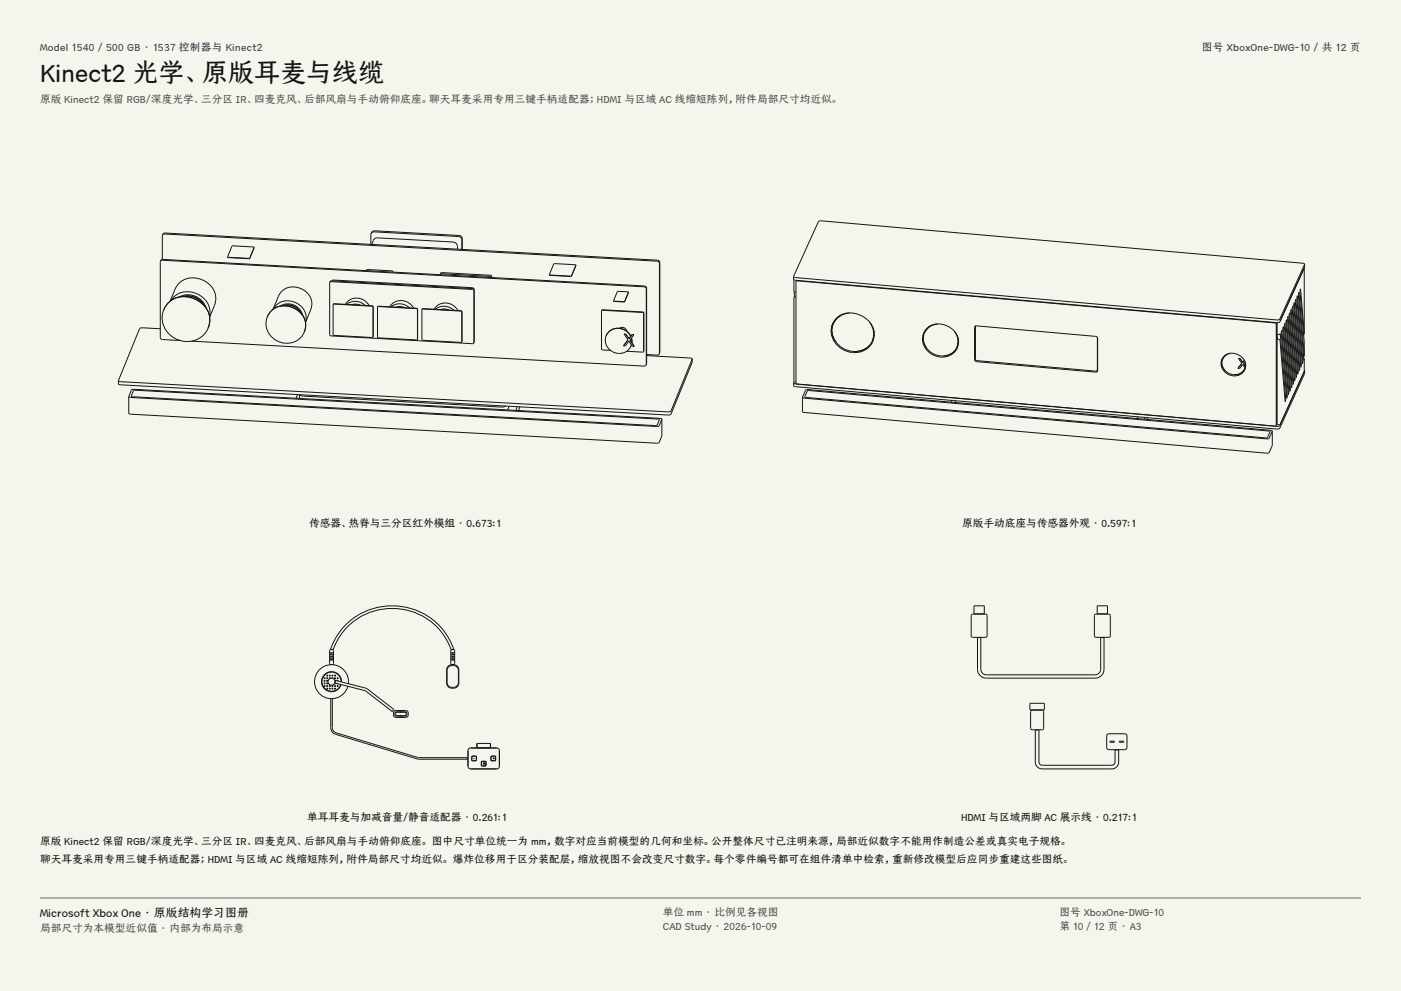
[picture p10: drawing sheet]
<svg xmlns="http://www.w3.org/2000/svg" width="420mm" height="297mm" viewBox="0 0 420 297" stroke-linecap="round" stroke-linejoin="round" font-family="sans-serif">
<g fill="#f5f4ed">
<path d="M0 0h420v297h-420z"/>
<path d="M12 12h396v275h-396z"/>
</g>
<g fill="none" stroke="#141413" stroke-width=".3">
<path d="M48.1 78.4v22.9l.6 .5 5.3 .2M48.1 78.4l.6-.4 144.4 8 .5 .2 .1 .4v22.8M48.1 78.4l.2-.5 .5-.2 144.4 8 .5 .2 .1 .5-.1 23M48.7 70.5v7.3M48.7 70.5l.6-.4 147.7 8.2 .5 .2 .2 .4-.1 27.2M48.7 70.5l.3-.5 .4-.2 147.7 8.2 .5 .2 .2 .4v26.9l-.2 .6M68.2 77l6.7 .4M68.2 77v.1M68.2 77h.1M68.2 77.1h.1M76.2 74.1l-1.4 3.4-6.6-.4M76.2 74.1l-6.6-.4-1.4 3.3"/>
<path d="M76.2 74.1h.1M76.2 74.2h.1M76.2 74.1v.1M111.2 70l.5-.7 .6-.1 25.3 1.4a1.04 1.04 0 0 1 1 1v3.2M111.2 70l.4-.4 .6-.1 25.3 1.4a1.04 1.04 0 0 1 1 1v2.8M111.2 70v3.2M111.4 73.3l.5-1.3a1.25 1.25 0 0 1 1.3-.7l22.6 1.2a1.58 1.58 0 0 1 1.3 2.2M172.7 79.5l-1.5 3.2-6.5-.4M172.7 79.5l-1.5 3.3-6.5-.4M172.7 79.4l-6.6-.4-1.4 3.3M172.7 79.4v.1M172.7 79.5h.1"/>
<path d="M391.1 79.9v.1M391.1 79.2l-.6-.3-144.3-12.7-.9 .2-7.4 16.5M391.1 79.2l-7.4 16.4-.9 .3-144.3-12.7-.6-.3M391.1 80l-7.4 16.4-.9 .3M391.1 79.2v.8M48.1 98.5l-5.3-.3-1 .3-6.3 15.6M49.1 92.9a7.3 7.3 0 0 0 2.6 8.1 7.3 7.3 0 0 0 8.4 .1 6.2 6.2 0 0 0 2.3-2.7M49.1 92.9a7 7 0 0 1 10.8-2.4 6.4 6.4 0 0 1 2.5 7.9M49.1 92.8a7 7 0 0 1 10.8-2.4 6.4 6.4 0 0 1 2.5 7.9M49.1 92.8v.1M51 90.3l1.4-3.5a6.3 6.3 0 0 1 10.2-1.7 5.6 5.6 0 0 1 1.6 6.6l-1.4 3.5M51.1 90.3a6.6 6.6 0 0 1 6.6-2.7 6.6 6.6 0 0 1 5.2 4.9l-.1 2.5"/>
<path d="M53.6 89.1a5.7 5.7 0 0 1 8.3 3.4M54.6 88.9a5.6 5.6 0 0 1 6.6 2.7M55 88.9a5.6 5.6 0 0 1 5.9 2.4M62.4 98.3h.1M62.4 98.3v.1M80.1 95a6 6 0 0 0 3.5 7.4 6 6 0 0 0 7.6-2.8M80.1 95a5.9 5.9 0 0 1 9.5-1.6 5.2 5.2 0 0 1 1.6 6.2M80.1 95a5.9 5.9 0 0 1 9.6-1.7 5.2 5.2 0 0 1 1.5 6.2M80.1 95h.1M83.9 91.8a4.5 4.5 0 0 1 6.9 2.8M84.6 91.7a4.3 4.3 0 0 1 5.7 2.3M85 91.7a4.4 4.4 0 0 1 5.1 2.1"/>
<path d="M91.2 99.5h.1M91.2 99.5v.1M91.5 96.7a5.4 5.4 0 0 0-1.7-5.3 5.4 5.4 0 0 0-5.5-.9l-1.8 1.3-.6 1 1.5-3.9a5.3 5.3 0 0 1 9.4-.2 4.5 4.5 0 0 1 .3 4.2l-1.6 3.8M98.9 84.6l-.1 15.7 .2 .3 42.7 2.4 .3-.2M98.9 84.6l.3-.2 42.7 2.4 .2 .3-.1 15.7M98.9 84.6l.4-.4 42.7 2.4 .2 .3-.2 15.9M99.5 84.1l.4-.2 41.8 2.3 .4 .4M99.5 84.1v.1M99.9 91.3l.1 9.2 11.6 .6 .2-.1M99.9 91.3l.2-.2 11.6 .7 .1 9.2M99.9 91.2h.1M99.9 91.2l.3-.2 11.6 .7 .1 9.2"/>
<path d="M99.9 91.2v.1M103.5 91.2a4.1 4.1 0 0 1 7.2 .4M103.9 91.2a4.2 4.2 0 0 1 5.6 .3M105.4 91.3l1.6-.1 1 .3M109.8 81.1l.3-.3 7.4 .4 .3 .3M113.2 92l.1 9.2 11.6 .7 .2-.2M113.2 92l.2-.1 11.5 .6 .2 .3M113.2 91.9v.1M113.2 91.9l.3-.1 11.6 .6v9.2M116.8 91.9a4.1 4.1 0 0 1 7.2 .4M117.2 92a4.2 4.2 0 0 1 5.6 .3M118.7 92l1-.1 1.6 .3"/>
<path d="M126.5 92.8l.1 9.1 11.6 .7 .2-.1M126.5 92.8l.2-.2 11.6 .7 .2 9.1M126.5 92.6v.1M126.5 92.6l.3-.1 11.6 .7 .1 9.2M126.5 92.6v.2M130.1 92.7a4.1 4.1 0 0 1 7.2 .4M130.5 92.7a4.2 4.2 0 0 1 5.6 .3M132 82.2v.1M132 82.2l.2-.2 14.8 .8 .3 .4M132 82.2l.4-.5 14.8 .8 .2 .1v.6M132 92.8l1.1-.2 1.5 .3M142.1 86.6h.1"/>
<path d="M164.7 82.3v.1M164.7 82.4h.1M180.3 93.1v11.5l.3 .3 2.4 .1M180.3 93.1l.3-.1 12.1 .7 .3 .2M180.3 93.1l.3-.3 12.3 .7v11.9M183.9 90.2v.1M183.9 90.2h.1M183.9 90.3h.1M185.7 98.4a1.4 1.4 0 0 1 2.2 .9M188.4 87.6l-1.2 2.8-3.3-.2M188.4 87.6l-1.2 2.9-3.3-.2M188.4 87.5l-3.2-.2-1.3 2.9"/>
<path d="M188.4 87.5v.1M188.4 87.6h.1M237.9 83.7l.6 .3 144.3 12.7M237.9 82.9v.8M237.9 83.6v.1M238 89.4v.1M238 87.3l.6 .2M238 83.9v3.4M238 89.4v25M238 87.3h.1M238.1 87.4l.1 1.5M238.2 88.9l-.2 .5"/>
<path d="M238.2 88.9l.4 .1M238.6 84.3v30.5l.3 .3 143.4 12.6 .3-.1M238.6 84.3l.3-.1 143.4 12.6 .3 .3v30.5M238.8 84l-.2 .3M249.3 98.7h.1M249.7 96.9a5.7 5.7 0 0 0 .9 5.7M249.7 96.9v.4M249.9 96.9a6.4 6.4 0 0 0 6.6 8.4 5.5 5.5 0 0 0 5-3.1M249.9 96.9h.1M251.1 95.1a7.1 7.1 0 0 1 11 5 6.1 6.1 0 0 1-9.6 4.6 5.9 5.9 0 0 1-1.4-9.6zM251.6 94.8h.1M252.1 94.5l-1.3 1-.9 1.4"/>
<path d="M254.6 93.8a5.5 5.5 0 0 0-4.7 3.1M260.7 96.6a5.5 5.5 0 0 1 .8 5.6M261.9 99v1.6l-.4 1.5M262 99.4l-.1 .1M277 99.6l-.3 2.1 .4 1.4 .7 1.3M277.2 99.7a5.4 5.4 0 0 0 1.7 5.8 5.4 5.4 0 0 0 6 .6 4.3 4.3 0 0 0 1.9-2M277.2 99.6v.1M277.6 98.8a5.7 5.7 0 0 1 8.5 .5 4.7 4.7 0 0 1 .4 5.8 4.7 4.7 0 0 1-5.6 1.7 5.2 5.2 0 0 1-3.3-8zM278.8 97.8h.1M279 97.7l-1.2 1-.6 .9M281.1 97.1l-1.4 .3-1.3 .7-1.2 1.6M286.2 99.4l.9 2 .1 1.4-.4 1.3"/>
<path d="M292.3 97.8l.1 10M292.3 97.8h.1M292.4 97.9v9.7l.2 .4 35.9 3.2 .4-.2M292.5 97.8h.1M292.5 97.8l-.1 .1M292.5 97.7v.1M292.6 97.7l-.2 .2M382.8 96.7v30.4l-.2 .5M382.8 96.7v3.3M384.3 98.9l1.6 19.8-.2 .7-1.6-19.8zM384.7 97.9l1.7 19.8-.2 .6-1.6-19.7zM385.2 96.9l1.7 19.8-.2 .6-1.7-19.8z"/>
<path d="M385.7 95.8l1.6 19.8-.1 .7-1.7-19.8zM386.1 94.8l1.7 19.8-.2 .6-1.6-19.7zM386.6 93.8l1.7 19.8-.2 .6-1.7-19.8zM387.1 92.7l1.6 19.8-.1 .7-1.7-19.8zM387.5 91.7l1.7 19.8-.2 .7-1.6-19.8zM388 90.7l1.7 19.8-.2 .6-1.7-19.8zM388.5 89.7l1.6 19.7-.1 .7-1.7-19.8zM388.9 88.6l1.7 19.8-.2 .7-1.6-19.8zM391 80.4l-7.3 15.9M391 80.4h.1M391 99.9l-1.1-13.3-.2 .6 1.3 15.4M391 99.9l-.2 .4"/>
<path d="M391 80.4v19.5M35.5 114.1v.9M35.5 115h.1M35.5 114.1h.1M38.6 118.9l.6 .2 157.6 8.7 .8-.2 .8-2M38.6 118.9v5M38.6 118.8v.1M38.6 118.8l.8-1.9 .8-.2 157.6 8.7 .6 .2M40 117.1l.5-.2 157.2 8.8-.7 1.7-.5 .2-157.1-8.7zM57.4 102.2l135.7 7.5 .6-.3M89.2 118.3l-.4 1.1M89.8 119.4v-1.1l1.1 .4 59.3 3.3 1.4-.3"/>
<path d="M111.9 100.9h-.1M111.9 100.9l-.1 .1M125.1 101.6v.1M125.2 101.6l-.1 .1M125.2 101.5v.1M138.5 102.4l-.1 .1M138.5 102.4h.1M181.7 100.6a4 4 0 0 0 2.3 5 4 4 0 0 0 5.2-1.9M181.7 100.6a4.1 4.1 0 0 1 3.8-2.2 4.1 4.1 0 0 1 3.6 2.4M181.7 100.6a4.1 4.1 0 0 1 3.8-2.3 4.1 4.1 0 0 1 3.6 2.5M181.7 100.6h.1M186.9 103.7h.6l1-1.5 1.1 1.6h.5"/>
<path d="M186.9 103.7h.1M187.1 100.1l.5 .1M187.1 100.1l1.2 1.7-1.4 1.9M187.1 100.1h.1M187.6 100.2h.1M187.6 100.2l1 1.3M187.9 105.3l4.8 .2 .2-.1M188.6 101.5h.1M189.2 103.6l.1-.2-.1 .3M189.2 103.6v.1M189.3 101.3l.1 1.5M189.5 100.3h.6"/>
<path d="M189.5 100.3h.1M189.5 100.3l-.9 1.2M190.1 100.3l-1.3 1.6 1.3 1.9M190.1 100.3h.1M190.1 103.8h.1M193 105.2l-.1 .2M193.8 106.6l13 .7 .7 .3M197.6 106.1l-.6 .3-3.2-.1M207.5 108.5h.1M207.5 108.5l-6.3 15.6-.6 .3-164.4-9.1-.7-.3M207.5 107.6l-6.3 15.6-.6 .2-164.4-9-.7-.3M207.5 107.6v.9"/>
<path d="M238 114.4l.6 .2M238 114.4h.1M238 114.4l-.1 .4M240.6 119.1l.9-2.1 .7-.3 138.7 12.3 .5 .2M240.6 119.1l.4 .2 138.8 12.2 .7-.2 .9-2.1M240.6 119.1v4.3M241.2 118.9l138.3 12.3 .5-.1 .7-1.7M241.2 118.9h.1M241.2 118.9l.8-1.7 .4-.2 138.4 12.3M249.7 100.8v.1M260 104.1h.1M261.5 102.1v.1"/>
<path d="M261.6 102.3a5.7 5.7 0 0 1-4.9 3M284.6 106.3h.1M286.9 104v.1M286.9 104l-.1 .1M287 104.2l-.8 1.1-1.2 .8-2.1 .6M287.2 101.4l.1 1.1-.4 1.5M287.2 101.7h.1M292.3 107h.1M328.9 101.1l.2 9.9M329 110.8l-.1 .2M329 110.9h.1M329 110.9l-.1 .1"/>
<path d="M329 110.7v.2M329 110.2h.1M329 107.1h.1M329.1 111.1l-.4 .1M329.1 101.4l-.6-.6-35.7-3.1-.5 .1-.1 .4v9.6l.3 .5 36 3.2 .4-.1 .2-.4M366.4 107.5l-.2 1.1 .2 1.1 1 1.5M366.6 107.6a3.6 3.6 0 0 0 1.9 4.4 3.6 3.6 0 0 0 4.6-1.4M366.6 107.5v.1M366.8 106.9a4 4 0 0 1 4.3-.6 4 4 0 0 1 2.3 3.6 3.8 3.8 0 0 1-4 2.8 3.8 3.8 0 0 1-3.4-3.5l.3-1.5zM367 110.7h.1M367.8 106.2l-1.2 1.3M368.8 105.9l-1.4 .6-.8 1.1"/>
<path d="M371.1 110.4h.1M371.3 107.4h.4M371.3 107.4l1 1.5-1.2 1.5M371.3 107.4h.1M371.7 107.4h.1M371.7 107.4l.9 1.2M372.6 108.6h.1M372.6 111.2l.2 .1M372.9 107.8l.1 .2-.4 .6M373.1 110.5l.1-.3-.1 .4M373.1 110.5h.1M373.1 110.5v.1"/>
<path d="M373.2 108.5l.1 1.2M373.2 108.5l-.4 .5 .6 .9M373.2 110.7a3.4 3.4 0 0 1-3.4 1.6M373.3 110.4l-.8-1.1-.9 1.2-.5-.1M373.3 108.8v1M382.8 110.4h.1M382.8 102.1v.1M382.8 100l.8 .2 .2-.2 1.7 19.7M382.8 102.1v25.1M382.8 100h.1M382.9 100.2l.1 1.5M383 101.7l-.2 .4"/>
<path d="M383 101.7l.6 .1 .1 .4 1.6 18.2 .2-.7M385.2 119.7h.3M385.7 118.7h.2M386.2 117.7h.2M386.6 116.6l.3 .1M387.1 115.6h.2M387.6 114.6h.2M388 113.5l.3 .1M388.5 112.5h.2M389 111.5h.2M389.4 110.4l.3 .1M389.9 109.4h.2"/>
<path d="M390.4 108.4h.2M390.8 100.3h.1M390.8 106.9h.1M390.9 107.5l.1 .2M391 110.9l.1 .2M391 102.6v.2M391 106.5l-1.6-18.9-.2 .6 1.7 19.8 .1-.3M391 106.5l-.2 .4M391 111.3h.1M391 102.6v3.9M391 107.7v3.6M391.1 111.8v.1"/>
<path d="M391.1 111.9l-7.4 16.4-.9 .3-144.3-12.7-.6-.3v-.8M391.1 111.1l-7.4 16.4-.9 .3-144.3-12.7-.6-.3M391.1 111.1v.8M38.6 123.9l.6 .2 157.6 8.7 .8-.2 .8-1.9M38.6 123.8v.1M152.6 121.8l-.4 1.1M155.1 121.9l-.5 1.1M155.9 121.9l-.5 1.1M197.7 125.7v.1M198.4 130.6h.1M198.4 130.6v.1M198.4 125.6v5"/>
<path d="M240.6 123.4l.4 .2 138.8 12.2 .7-.2 .9-2.1M240.6 123.3v.1M285.4 120l-.3 .5M286.4 120.1v.5M341.1 124.9l-.2 .5M343.3 125.1l-.2 .5M344.1 125.2l-.3 .5M380.8 129.3l-.1 .1M381.4 133.5h.1M381.4 129.2v4.3M382.8 127.2h1M382.8 127.1v.1"/>
<path d="M98.9 194.7h.8l.3 .3v3.9l-.3 .3-.8-.1-.1-.2zM99 197.8h.1M99 197.3h.1M99 196.7h.8M99 196.2h.8M99 195.7h.8M99 195.6h.8M99 195.6v.1M99 197.2v.1M99 197.7v.1M99 197.7h.1M99 197.2h.1"/>
<path d="M99 196.7h.1M99 196.1v.1M99 197.8h.8M99 197.7h.8M99 197.3h.8M99 197.2h.8M99 196.1h.8M99.8 197.7h.1M99.8 197.2h.1M99.8 196.7h.1M99.8 196.1v.1M99.8 197.8h.1"/>
<path d="M99.8 197.3h.1M99.8 195.6v.1M99.8 197.2v.1M99.8 197.7v.1M103.5 187.4a19.7 19.7 0 0 1 32.5 7.2h-.8a18.8 18.8 0 0 0-17.6-12.3 18.8 18.8 0 0 0-17.7 12.3h-.8a19.8 19.8 0 0 1 4.4-7.2zM134.5 199.5a1.88 1.88 0 0 1 3.1 1.3v3.9a1.85 1.85 0 0 1-1.9 1.6 1.85 1.85 0 0 1-1.8-1.6v-3.9l.1-.5zM134.6 199.7a1.74 1.74 0 0 1 2.8 1.2v3.7a1.72 1.72 0 0 1-1.7 1.4 1.72 1.72 0 0 1-1.7-1.4v-3.7zM135.3 194.7h.7l.3 .3v3.9l-.3 .3-.7-.1-.2-.2zM135.3 197.8h.1M135.3 197.3h.1M135.3 196.7h.8M135.3 196.2h.8"/>
<path d="M135.3 195.7h.8M135.3 195.6h.8M135.3 195.6v.1M135.3 197.2v.1M135.3 197.7v.1M135.4 197.7h-.1M135.4 197.2h-.1M135.4 196.7h-.1M135.4 196.1l-.1 .1M135.4 197.8h.7M135.4 197.7h.7M135.4 197.3h.7"/>
<path d="M135.4 197.2h.7M135.4 196.7h.7M135.4 196.1h.7M136.1 197.7h.1M136.1 197.2h.1M136.1 196.7h.1M136.1 196.1v.1M136.1 197.8h.1M136.1 197.3h.1M136.1 195.6v.1M136.1 197.2v.1M136.1 197.7v.1"/>
<path d="M291.4 184.1h4.1l.4 .2v6.3l-.2 .4h-4.1l-.4-.2-.1-6.3zM292 181.6h3.1v2.3h-3.1zM293 191.1h1v9.5l.3 .8 1 .8h33.4l1-.8 .3-.8v-9.5h1v9.5a2.67 2.67 0 0 1-2.7 2.6h-32.6a2.67 2.67 0 0 1-2.7-2.6zM328.1 184.3l.4-.2h3.9l.4 .2 .1 6.3-.3 .4h-4.1l-.4-.2zM328.9 181.6h3.1v2.3h-3.1zM99 203.3l-.2-.1 .1 .2M99.2 209.4v8.7a2.06 2.06 0 0 0 1.4 2l24.7 7.4h14.7v-.4l-14.6-.1-24.6-7.4-1-.7-.2-.8v-8.7M99.5 203.3l.2-.2 .1 .2M100.4 203.9l.2 .1M100.4 204.7h.1M100.5 204.2h-.1M100.5 204.7v.3l-.2-.2"/>
<path d="M100.6 203.9l9.4 2.5 8.1 6.2-.5 .6-8.1-6.2-9.1-2.3zM101.1 204l.2-.1v.2M101.1 204.9h.2M102.3 204.3a2.88 2.88 0 0 0-4.1-2.6 2.88 2.88 0 0 0-.7 4.8 2.88 2.88 0 0 0 4.6-1.4M102.4 204.4a3 3 0 0 0-4.2-2.9 3 3 0 0 0-.8 5 3 3 0 0 0 4.9-1.3M104.5 204.9a5.1 5.1 0 0 0-6.9-5.4 5.1 5.1 0 0 0-1.7 8.5 5.1 5.1 0 0 0 8.4-2.3M118.2 213.2l.5-.3h2.9a1.08 1.08 0 0 1 .8 1.1 1.08 1.08 0 0 1-.8 1h-2.9a1.09 1.09 0 0 1-.8-.7 1.09 1.09 0 0 1 .3-1.1zM118.6 213.4l2.9-.1a.67 .67 0 0 1 .5 .7 .67 .67 0 0 1-.5 .6h-2.6a.7 .7 0 0 1-.6-.5 .7 .7 0 0 1 .3-.7zM118.8 213.5l2.5-.1 .4 .2v.5l-.4 .4h-2.3l-.4-.4zM119.9 213.4h.5M119.9 214.5h.5M308.7 210.8h4.4v1.9h-4.4z"/>
<path d="M309.2 212.9l3.2-.1 .4 .3 .1 5.2-.2 .3-3.3 .1-.4-.2v-5.2zM310.4 218.8h1.1v9.6a.98 .98 0 0 0 .9 1h20.9a.98 .98 0 0 0 1-1v-3.7h1.1v3.7a2.06 2.06 0 0 1-2.1 2h-20.9a2.06 2.06 0 0 1-2-2zM140.5 224.4l.6-.2h7.8a.78 .78 0 0 1 .8 .8v4.7a.78 .78 0 0 1-.8 .7h-7.8a.78 .78 0 0 1-.8-.7v-4.7zM141.4 226.7l1.3-.1 .1 1.3-1.3 .1zM141.5 226.7h1.2v1.2h-1.2zM142 227.3l.2 .1zM143 222.8h4v1.3h-4zM144.3 228.3l1.3-.1 .1 1.3-1.3 .1zM144.4 228.2h1.2M144.6 228.2l-.3 .3v.8l.3 .2h1l.1-1-.3-.3M145 228.6l-.1 .5v-.5l.2 .4M145.2 228.6l.1 .5v-.5l-.2 .3z"/>
<path d="M147.2 226.7l1.3-.1 .1 1.3-1.3 .1zM147.3 226.7h1.2v1.2h-1.2zM147.8 227.3h.4zM148 227.1v.4zM332 220.1l.4-.2h4.8l.5 .2 .2 .5v3.4l-.2 .5-.5 .2h-4.8l-.4-.2-.2-.5v-3.4zM334 222.1l-1.2 .1v.3h1.2M334 222.1l.1 .1M334.1 222.4l-.1 .1M334.1 222.2v.2M335.6 222.1h1.2l.1 .3-1.3 .1z"/>
<circle cx="97.3" cy="204" r=".14"/>
<circle cx="97.3" cy="204.8" r=".14"/>
<circle cx="97.3" cy="203.3" r=".14"/>
<circle cx="97.3" cy="205.6" r=".14"/>
<circle cx="98.1" cy="204" r=".14"/>
<circle cx="98.1" cy="204.8" r=".14"/>
<circle cx="98.1" cy="203.3" r=".14"/>
<circle cx="98.1" cy="202.5" r=".14"/>
<circle cx="98.1" cy="206.4" r=".14"/>
<circle cx="98.1" cy="205.6" r=".14"/>
<circle cx="98.9" cy="202.5" r=".14"/>
<circle cx="98.9" cy="206.4" r=".14"/>
<circle cx="98.9" cy="205.6" r=".14"/>
<circle cx="99.4" cy="204.3" r="1.05"/>
<circle cx="99.7" cy="202.5" r=".14"/>
<circle cx="99.7" cy="206.4" r=".14"/>
<circle cx="99.7" cy="205.6" r=".14"/>
<circle cx="100.4" cy="203.3" r=".14"/>
<circle cx="100.4" cy="202.5" r=".14"/>
<circle cx="100.4" cy="206.4" r=".14"/>
<circle cx="100.4" cy="205.6" r=".14"/>
<circle cx="101.2" cy="203.3" r=".14"/>
<circle cx="101.2" cy="205.6" r=".14"/>
</g>
<path d="M12 269.3h396zM12 269h396v.3h-396z" fill-rule="evenodd" fill="#504e49"/>
<text font-size="7.8" fill="#141413" x="12" y="24.7">Kinect2 光学、原版耳麦与线缆</text>
<text font-size="3.5" fill="#141413" x="12" y="274.9">Microsoft Xbox One · 原版结构学习图册</text>
<g font-size="3.2" fill="#1b365d">
<text x="12" y="15.3">Model 1540 / 500 GB · 1537 控制器与 Kinect2</text>
<text x="360.3" y="15.3">图号 XboxOne-DWG-10 / 共 12 页</text>
</g>
<g font-size="3.2" fill="#504e49">
<text x="12" y="30.9">原版 Kinect2 保留 RGB/深度光学、三分区 IR、四麦克风、后部风扇与手动俯仰底座。聊天耳麦采用专用三键手柄适配器；HDMI 与区域 AC 线缩短陈列，附件局部尺寸均近似。</text>
<text x="198.7" y="274.5">单位 mm · 比例见各视图</text>
<text x="317.6" y="274.5">图号 XboxOne-DWG-10</text>
<text x="12" y="279.3">局部尺寸为本模型近似值 · 内部为布局示意</text>
<text x="198.7" y="278.8">CAD Study · 2026-10-09</text>
<text x="317.6" y="278.8">第 10 / 12 页 · A3</text>
</g>
<g font-size="3.2" fill="#141413">
<text x="92.7" y="158">传感器、热脊与三分区红外模组 · 0.673:1</text>
<text x="288.4" y="158">原版手动底座与传感器外观 · 0.597:1</text>
<text x="92.1" y="246">单耳耳麦与加减音量/静音适配器 · 0.261:1</text>
<text x="288.2" y="246">HDMI 与区域两脚 AC 展示线 · 0.217:1</text>
<text x="12" y="253.3">原版 Kinect2 保留 RGB/深度光学、三分区 IR、四麦克风、后部风扇与手动俯仰底座。 图中尺寸单位统一为 mm，数字对应当前模型的几何和坐标。公开整体尺寸已注明来源，局部近似数字不能用作制造公差或真实电子规格。</text>
<text x="12" y="258.6">聊天耳麦采用专用三键手柄适配器；HDMI 与区域 AC 线缩短陈列，附件局部尺寸均近似。 爆炸位移用于区分装配层，缩放视图不会改变尺寸数字。每个零件编号都可在组件清单中检索，重新修改模型后应同步重建这些图纸。</text>
</g>
</svg>
